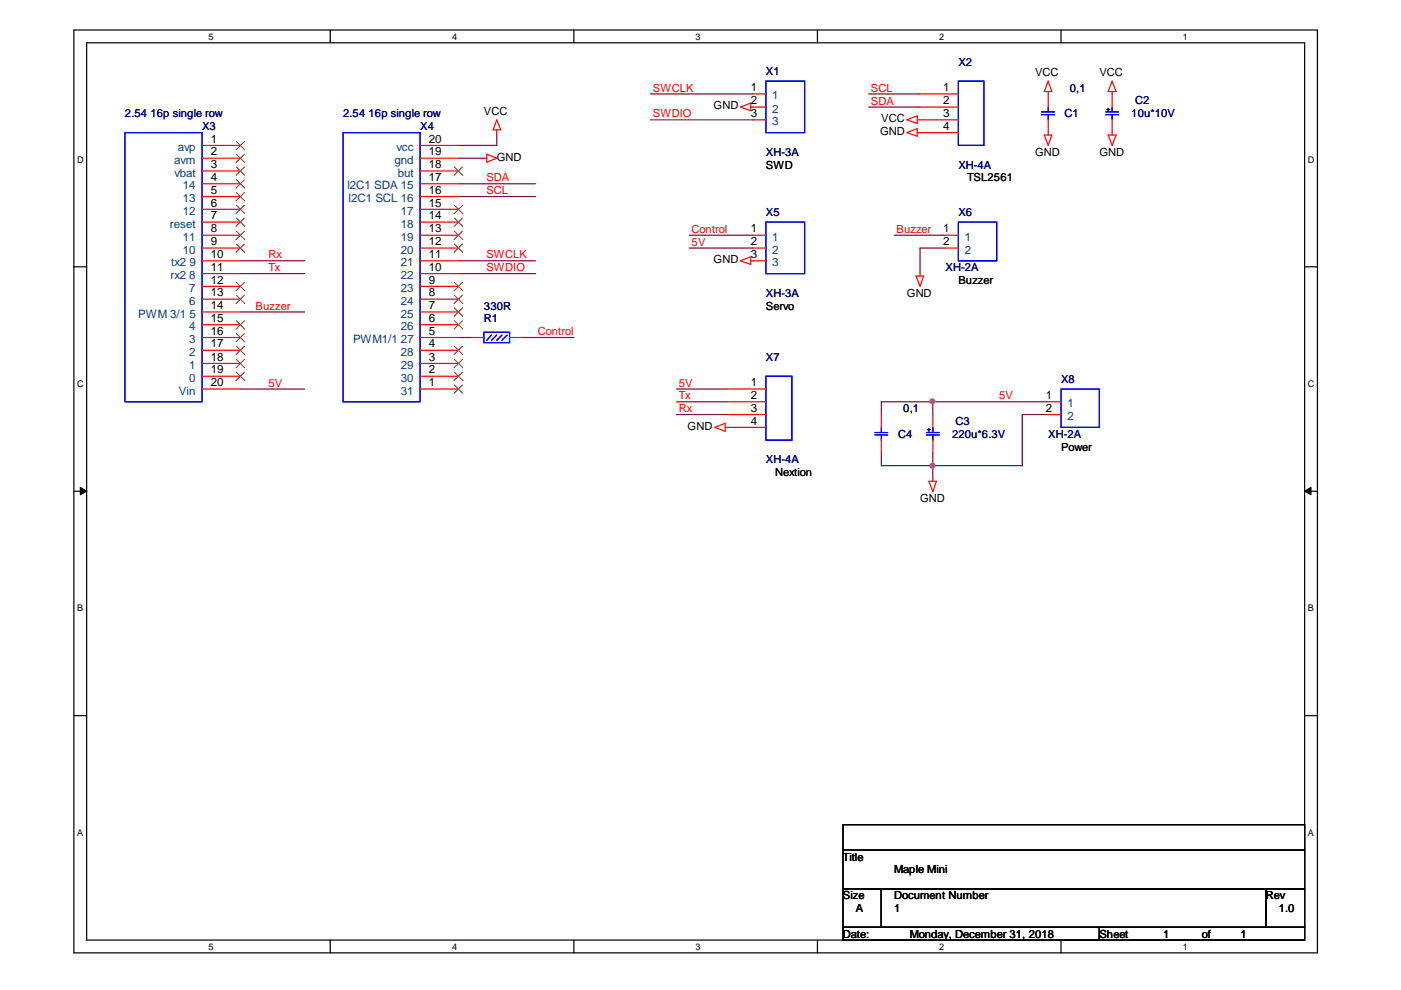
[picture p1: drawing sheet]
<svg xmlns="http://www.w3.org/2000/svg" width="297mm" height="210mm" viewBox="0 0 297 210" stroke-linecap="round" stroke-linejoin="round" font-family="sans-serif">
<path d="M15.7 6.4h263.6v195.6h-263.6zM18.4 9.1h258.2v190.2h-258.2z" fill="none" stroke="#000" stroke-width=".25"/>
<g fill="#fff">
<path d="M44.2 6.6h1.1v2.2h-1.1z"/>
<path d="M44.2 199.6h1.1v2.2h-1.1z"/>
</g>
<path d="M70 6.4v2.7M70 199.3v2.7" fill="none" stroke="#000" stroke-width=".25"/>
<g fill="#fff">
<path d="M95.8 6.6h1.1v2.2h-1.1z"/>
<path d="M95.8 199.6h1.1v2.2h-1.1z"/>
</g>
<path d="M121.7 6.4v2.7M121.7 199.3v2.7" fill="none" stroke="#000" stroke-width=".25"/>
<g fill="#fff">
<path d="M147.5 6.6h1.1v2.2h-1.1z"/>
<path d="M147.5 199.6h1.1v2.2h-1.1z"/>
</g>
<path d="M173.3 6.4v2.7M173.3 199.3v2.7" fill="none" stroke="#000" stroke-width=".25"/>
<g fill="#fff">
<path d="M199.1 6.6h1.1v2.2h-1.1z"/>
<path d="M199.1 199.6h1.1v2.2h-1.1z"/>
</g>
<path d="M225 6.4v2.7M225 199.3v2.7" fill="none" stroke="#000" stroke-width=".25"/>
<g fill="#fff">
<path d="M250.8 6.6h1.1v2.2h-1.1z"/>
<path d="M250.8 199.6h1.1v2.2h-1.1z"/>
<path d="M16.3 32.8h1.5v2.2h-1.5z"/>
<path d="M277.3 32.8h1.4v2.2h-1.4z"/>
<path d="M16.3 80.3h1.5v2.2h-1.5z"/>
<path d="M277.3 80.3h1.4v2.2h-1.4z"/>
</g>
<path d="M15.7 56.6h2.7M276.6 56.6h2.7" fill="none" stroke="#000" stroke-width=".25"/>
<g fill="#fff">
<path d="M16.3 127.9h1.3v2.2h-1.3z"/>
<path d="M277.3 127.9h1.3v2.2h-1.3z"/>
</g>
<path d="M15.7 104.2h2.7M276.6 104.2h2.7" fill="none" stroke="#000" stroke-width=".25"/>
<g fill="#000" stroke="#000" stroke-width=".21">
<path d="M17 103.3l1.4 .9-1.4 .7z" fill-rule="evenodd"/>
<path d="M276.6 104.2l1.4-.9v1.6z" fill-rule="evenodd"/>
</g>
<g fill="#fff">
<path d="M16.3 175.4h1.3v2.2h-1.3z"/>
<path d="M277.3 175.4h1.3v2.2h-1.3z"/>
</g>
<path d="M15.7 151.7h2.7M276.6 151.7h2.7M178.7 174.9h97.9v5.4h-97.9zM178.7 180.3h97.9v8.2h-97.9zM178.7 188.5h8.2v8.1h-8.2zM178.7 196.6h54.4v2.7h-54.4zM186.9 188.5h81.5v8.1h-81.5zM233.1 196.6h43.5v2.7h-43.5zM268.4 188.5h8.2v8.1h-8.2z" fill="none" stroke="#000" stroke-width=".25"/>
<g fill="none" stroke="#800040" stroke-width=".25">
<path d="M137.9 19.9h21.8M184.1 19.9h11M97.2 33.5h5.4M97.2 39h16.3M105.3 28.1v2.7h-8.1M137.9 25.4h21.8M184.1 22.7h11M51 55.3h13.6M51 58h13.6M97.2 55.3h16.3M97.2 58h16.3M97.2 41.7h16.3"/>
<path d="M146.1 49.9h13.6M146.1 52.6h13.6M189.6 49.9h10.9M200.5 52.6h-5.4v5.4M51 66.1h13.6M97.2 71.6h2.7M110.7 71.6h11M51 82.5h13.6M143.4 82.5h10.9M143.4 87.9h10.9M143.4 85.2h10.9M197.8 85.2v2.7"/>
<path d="M197.8 96v5.4M222.2 87.9h-5.5v10.8h-29.8v-2.7M222.2 85.2h-35.3v2.7"/>
</g>
<g fill="#f0f" stroke="#f0f" stroke-width=".25">
<circle cx="197.7" cy="85.1" r=".52"/>
<circle cx="197.7" cy="98.7" r=".52"/>
</g>
<g fill="none" stroke="#f00" stroke-width=".25">
<path d="M159.7 19.9h2.7M195.1 19.9h8.1M222.2 17.2l.8 2.2h-1.6zM222.2 19.4v3.3M235.8 17.2l.8 2.2h-1.7zM235.8 19.4v3.3M42.8 33.5h8.2M42.8 39h8.2M42.8 36.3h8.2M42.8 30.8h8.2M89.1 33.5h8.1M89.1 39h8.1"/>
<path d="M89.1 36.3h8.1M89.1 30.8h8.1M102.6 33.5h.6M103.2 32.7l2.1 .8-2.1 .9zM105.3 25.4l.9 2.1h-1.6zM105.3 27.5v.6M157 22.7l2.2-.8v1.6zM159.2 22.7h3.2M159.7 25.4h2.7M192.3 25.4l2.2-.8v1.6zM192.3 28.1l2.2-.8v1.6zM194.5 28.1h8.7"/>
<path d="M194.5 25.4h8.7M195.1 22.7h8.1M221.4 28.6h1.6l-.8 2.2zM222.2 25.4v3.2M234.9 28.6h1.7l-.8 2.2zM235.8 25.4v3.2M42.8 55.3h8.2M42.8 58h8.2M42.8 52.6h8.2M42.8 49.9h8.2M42.8 47.1h8.2M42.8 44.4h8.2"/>
<path d="M42.8 41.7h8.2M89.1 55.3h8.1M89.1 58h8.1M89.1 52.6h8.1M89.1 49.9h8.1M89.1 47.1h8.1M89.1 44.4h8.1M89.1 41.7h8.1M157 55.3l2.2-.8v1.6zM159.2 55.3h3.2M159.7 52.6h2.7M159.7 49.9h2.7"/>
<path d="M194.2 58.5h1.6l-.7 2.2zM195.1 58v.5M200.5 52.6h2.7M200.5 49.9h2.7M42.8 71.6h8.2M42.8 79.8h8.2M42.8 68.8h8.2M42.8 77.1h8.2M42.8 74.3h8.2M42.8 66.1h8.2M42.8 63.4h8.2M42.8 60.7h8.2"/>
<path d="M89.1 71.6h8.1M89.1 79.8h8.1M89.1 68.8h8.1M89.1 77.1h8.1M89.1 74.3h8.1M89.1 66.1h8.1M89.1 63.4h8.1M89.1 60.7h8.1M99.9 71.6h2.7M108 71.6h2.7M42.8 82.5h8.2M89.1 82.5h8.1"/>
<path d="M151.6 90.6l2.2-.8v1.7zM153.8 90.6h8.6M154.3 82.5h8.1M154.3 85.2h8.1M154.3 87.9h8.1M186.9 87.9v2.7M186.9 93.3v2.7M197.8 87.9v2.7M197.8 93.3v2.7M222.2 85.2h2.8M222.2 87.9h2.8M196.9 102h1.6l-.7 2.2z"/>
<path d="M197.8 101.4v.6"/>
</g>
<g fill="none" stroke="#00f" stroke-width=".25">
<path d="M162.4 17.2h8.2v10.9h-8.2zM203.2 17.2h5.4v13.6h-5.4zM26.5 28.1h16.3v57.1h-16.3zM72.7 28.1h16.4v57.1h-16.4zM220.8 24.3h2.8M220.8 23.7h2.8M222.2 22.7v1M222.2 24.3v1.1M234.4 24.3h2.8M234.4 23.7h2.8M234.7 23.2h.6M234.9 23v.5"/>
<path d="M235.8 22.7v1M235.8 24.3v1.1M162.4 47.1h8.2v10.9h-8.2zM203.2 47.1h8.1v8.2h-8.1zM102.6 70.5h5.4v2.2h-5.4zM104.2 71l-1 1.2M105.3 71l-1.1 1.2M106.4 71l-1.1 1.2M107.5 71l-1.1 1.2M162.4 79.8h5.5v13.5h-5.5zM185.5 92.2h2.7M185.5 91.7h2.7"/>
<path d="M186.9 90.6v1.1M186.9 92.2v1.1M196.4 92.2h2.7M196.4 91.7h2.7M196.7 91.1h.5M196.9 90.9v.6M197.8 90.6v1.1M197.8 92.2v1.1M225 82.5h8.1v8.1h-8.1z"/>
</g>
<g fill="none" stroke="#804000" stroke-width=".21">
<path d="M50.1 38.1l1.8 1.8M50.1 35.4l1.8 1.8M50.1 32.7l1.8 1.8M50.1 30l1.8 1.8M51.8 38.1l-1.8 1.8M51.8 35.4l-1.8 1.8M51.8 32.7l-1.8 1.8M51.8 30l-1.8 1.8M96.4 35.4l1.7 1.8M98 35.4l-1.7 1.8M50.1 59.9l1.8 1.8M50.1 51.7l1.8 1.8"/>
<path d="M50.1 49l1.8 1.8M50.1 46.2l1.8 1.8M50.1 43.5l1.8 1.8M50.1 40.8l1.8 1.8M51.8 59.9l-1.8 1.8M51.8 51.7l-1.8 1.8M51.8 49l-1.8 1.8M51.8 46.2l-1.8 1.8M51.8 43.5l-1.8 1.8M51.8 40.8l-1.8 1.8M96.4 59.9l1.7 1.8M96.4 51.7l1.7 1.8"/>
<path d="M96.4 49l1.7 1.8M96.4 46.2l1.7 1.8M96.4 43.5l1.7 1.8M98 59.9l-1.7 1.8M98 51.7l-1.7 1.8M98 49l-1.7 1.8M98 46.2l-1.7 1.8M98 43.5l-1.7 1.8M50.1 70.7l1.8 1.8M50.1 78.9l1.8 1.8M50.1 68l1.8 1.8M50.1 76.2l1.8 1.8"/>
<path d="M50.1 73.4l1.8 1.8M50.1 62.6l1.8 1.8M51.8 70.7l-1.8 1.8M51.8 78.9l-1.8 1.8M51.8 68l-1.8 1.8M51.8 76.2l-1.8 1.8M51.8 73.4l-1.8 1.8M51.8 62.6l-1.8 1.8M96.4 78.9l1.7 1.8M96.4 68l1.7 1.8M96.4 76.2l1.7 1.8M96.4 73.4l1.7 1.8"/>
<path d="M96.4 65.3l1.7 1.8M96.4 62.6l1.7 1.8M98 78.9l-1.7 1.8M98 68l-1.7 1.8M98 76.2l-1.7 1.8M98 73.4l-1.7 1.8M98 65.3l-1.7 1.8M98 62.6l-1.7 1.8M96.4 81.6l1.7 1.8M98 81.6l-1.7 1.8"/>
</g>
<g font-size="2.5">
<text x="159.2" y="19.3">1</text>
<text x="159.2" y="22.1">2</text>
<text x="200" y="19.3">1</text>
<text x="200" y="22.1">2</text>
<text x="159.2" y="24.8">3</text>
<text x="200" y="24.8">3</text>
<text x="200" y="27.5">4</text>
<text x="44.7" y="35.7">3</text>
<text x="44.7" y="32.9">2</text>
<text x="44.7" y="30.2">1</text>
<text x="90.9" y="35.7">18</text>
<text x="90.9" y="32.9">19</text>
<text x="90.9" y="30.2">20</text>
<text x="44.7" y="41.1">5</text>
<text x="44.7" y="38.4">4</text>
<text x="90.9" y="41.1">16</text>
<text x="90.9" y="38.4">17</text>
<text x="44.7" y="46.5">7</text>
<text x="44.7" y="43.8">6</text>
<text x="90.9" y="46.5">14</text>
<text x="90.9" y="43.8">15</text>
<text x="44.7" y="52">9</text>
<text x="44.7" y="49.3">8</text>
<text x="90.9" y="52">12</text>
<text x="90.9" y="49.3">13</text>
<text x="159.2" y="49.3">1</text>
<text x="159.2" y="52">2</text>
<text x="200" y="49.3">1</text>
<text x="200" y="52">2</text>
<text x="44.7" y="57.4">11</text>
<text x="44.7" y="54.7">10</text>
<text x="90.9" y="57.4">10</text>
<text x="90.9" y="54.7">11</text>
<text x="159.2" y="54.7">3</text>
<text x="44.7" y="65.5">14</text>
<text x="44.7" y="62.8">13</text>
<text x="44.7" y="60.1">12</text>
<text x="90.9" y="65.5">7</text>
<text x="90.9" y="62.8">8</text>
<text x="90.9" y="60.1">9</text>
<text x="44.7" y="71">16</text>
<text x="44.7" y="68.3">15</text>
<text x="90.9" y="71">5</text>
<text x="90.9" y="68.3">6</text>
<text x="44.7" y="76.5">18</text>
<text x="44.7" y="73.7">17</text>
<text x="90.9" y="76.5">3</text>
<text x="90.9" y="73.7">4</text>
<text x="44.7" y="81.9">20</text>
<text x="44.7" y="79.2">19</text>
<text x="90.9" y="81.9">1</text>
<text x="90.9" y="79.2">2</text>
<text x="159.2" y="81.9">1</text>
<text x="159.2" y="84.6">2</text>
<text x="159.2" y="87.3">3</text>
<text x="221.7" y="84.6">1</text>
<text x="221.7" y="87.3">2</text>
<text x="159.2" y="90">4</text>
</g>
<g font-size="2.5" fill="#004080">
<text x="163.7" y="21.1">1</text>
<text x="163.7" y="23.9">2</text>
<text x="163.7" y="26.6">3</text>
<text x="36.9" y="34.7">avm</text>
<text x="37.7" y="32">avp</text>
<text x="83.7" y="34.7">gnd</text>
<text x="84.1" y="32">vcc</text>
<text x="37" y="37.4">vbat</text>
<text x="38.8" y="40.1">14</text>
<text x="73.6" y="40.1">I2C1 SDA 15</text>
<text x="84.3" y="37.4">but</text>
<text x="38.8" y="45.6">12</text>
<text x="38.8" y="42.9">13</text>
<text x="73.8" y="42.9">I2C1 SCL 16</text>
<text x="85" y="45.6">17</text>
<text x="36" y="48.3">reset</text>
<text x="38.8" y="53.8">10</text>
<text x="38.8" y="51.1">11</text>
<text x="85" y="53.8">20</text>
<text x="85" y="51.1">19</text>
<text x="85" y="48.3">18</text>
<text x="163.7" y="51.1">1</text>
<text x="163.7" y="53.8">2</text>
<text x="204.6" y="51.1">1</text>
<text x="204.6" y="53.8">2</text>
<text x="36.2" y="59.2">rx2</text>
<text x="36.3" y="56.5">tx2</text>
<text x="40.1" y="59.2">8</text>
<text x="40.1" y="56.5">9</text>
<text x="85" y="59.2">22</text>
<text x="85" y="56.5">21</text>
<text x="163.7" y="56.5">3</text>
<text x="40.1" y="64.6">6</text>
<text x="40.1" y="61.9">7</text>
<text x="85" y="64.6">24</text>
<text x="85" y="61.9">23</text>
<text x="29.3" y="67.3">PWM 3/1</text>
<text x="40.1" y="70">4</text>
<text x="40.1" y="67.3">5</text>
<text x="85" y="70">26</text>
<text x="85" y="67.3">25</text>
<text x="40.1" y="72.7">3</text>
<text x="40.1" y="75.5">2</text>
<text x="74.8" y="72.7">PWM1/1</text>
<text x="85" y="75.5">28</text>
<text x="85" y="72.7">27</text>
<text x="37.9" y="83.7">Vin</text>
<text x="40.1" y="81">0</text>
<text x="40.1" y="78.2">1</text>
<text x="85" y="83.7">31</text>
<text x="85" y="81">30</text>
<text x="85" y="78.2">29</text>
<text x="226.3" y="86.4">1</text>
<text x="226.3" y="89.1">2</text>
</g>
<g font-size="2.4" fill="#000080">
<text x="162.4" y="15.9">X1</text>
<text x="203.2" y="14">X2</text>
<text x="226.8" y="19.4">0,1</text>
<text x="240.7" y="22.1">C2</text>
<text x="26.5" y="24.9">2.54</text>
<text x="31.9" y="24.9">16p single row</text>
<text x="42.8" y="27.6">X3</text>
<text x="72.7" y="24.9">2.54</text>
<text x="78.1" y="24.9">16p single row</text>
<text x="89.1" y="27.6">X4</text>
<text x="225.7" y="24.9">C1</text>
<text x="239.9" y="24.9">10u*10V</text>
<text x="162.4" y="33">XH-3A</text>
<text x="203.2" y="35.7">XH-4A</text>
<text x="162.4" y="45.8">X5</text>
<text x="203.2" y="45.8">X6</text>
<text x="200.5" y="57.5">XH-2A</text>
<text x="102.6" y="65.6">330R</text>
<text x="162.4" y="62.9">XH-3A</text>
<text x="102.6" y="68.3">R1</text>
<text x="162.4" y="76.5">X7</text>
<text x="225" y="81.1">X8</text>
<text x="191.5" y="87.4">0,1</text>
<text x="190.4" y="92.8">C4</text>
<text x="201.8" y="92.8">220u*6.3V</text>
<text x="202.6" y="90.1">C3</text>
<text x="222.2" y="92.8">XH-2A</text>
<text x="162.4" y="98.2">XH-4A</text>
</g>
<g font-size="2.4">
<text x="219.5" y="16.2">VCC</text>
<text x="233.1" y="16.2">VCC</text>
<text x="151.3" y="23.2">GND</text>
<text x="102.6" y="24.3">VCC</text>
<text x="186.6" y="28.6">GND</text>
<text x="186.9" y="25.9">VCC</text>
<text x="105.3" y="34.1">GND</text>
<text x="162.4" y="35.7">SWD</text>
<text x="219.5" y="33">GND</text>
<text x="233.1" y="33">GND</text>
<text x="205.1" y="38.5">TSL2561</text>
<text x="151.3" y="55.8">GND</text>
<text x="162.4" y="65.6">Servo</text>
<text x="192.3" y="62.9">GND</text>
<text x="203.2" y="60.2">Buzzer</text>
<text x="145.8" y="91.2">GND</text>
<text x="225" y="95.5">Power</text>
<text x="164.3" y="100.9">Nextion</text>
<text x="195.1" y="106.4">GND</text>
<text x="178.7" y="182.5">Title</text>
<text x="189.6" y="185.2">Maple Mini</text>
<text x="178.7" y="190.7">Size</text>
<text x="189.6" y="190.7">Document Number</text>
<text x="268.4" y="190.7">Rev</text>
<text x="181.4" y="193.4">A</text>
<text x="189.6" y="193.4">1</text>
<text x="271.1" y="193.4">1.0</text>
<text x="178.7" y="198.8">Date:</text>
<text x="192.9" y="198.8">Monday, December 31, 2018</text>
<text x="233.1" y="198.8">Sheet</text>
<text x="246.6" y="198.8">1</text>
<text x="254.8" y="198.8">of</text>
<text x="263" y="198.8">1</text>
</g>
<g font-size="2.4" fill="#f00">
<text x="138.4" y="19.4">SWCLK</text>
<text x="184.7" y="22.2">SDA</text>
<text x="184.7" y="19.4">SCL</text>
<text x="138.4" y="24.9">SWDIO</text>
<text x="103.1" y="38.5">SDA</text>
<text x="103.1" y="41.2">SCL</text>
<text x="146.6" y="49.4">Control</text>
<text x="146.6" y="52.1">5V</text>
<text x="190.1" y="49.4">Buzzer</text>
<text x="56.9" y="54.8">Rx</text>
<text x="56.9" y="57.5">Tx</text>
<text x="103.1" y="54.8">SWCLK</text>
<text x="103.1" y="57.5">SWDIO</text>
<text x="54.2" y="65.6">Buzzer</text>
<text x="114" y="71">Control</text>
<text x="56.9" y="82">5V</text>
<text x="143.9" y="82">5V</text>
<text x="143.9" y="87.4">Rx</text>
<text x="143.9" y="84.7">Tx</text>
<text x="211.8" y="84.7">5V</text>
</g>
<g font-size="1.9">
<text x="44.2" y="8.4">5</text>
<text x="95.8" y="8.4">4</text>
<text x="147.5" y="8.4">3</text>
<text x="199.1" y="8.4">2</text>
<text x="250.8" y="8.4">1</text>
<text x="16.3" y="34.6">D</text>
<text x="277.3" y="34.6">D</text>
<text x="16.3" y="82.1">C</text>
<text x="277.3" y="82.1">C</text>
<text x="16.3" y="129.6">B</text>
<text x="277.3" y="129.6">B</text>
<text x="16.3" y="177.2">A</text>
<text x="277.3" y="177.2">A</text>
<text x="44.2" y="201.4">5</text>
<text x="95.8" y="201.4">4</text>
<text x="147.5" y="201.4">3</text>
<text x="199.1" y="201.4">2</text>
<text x="250.8" y="201.4">1</text>
</g>
</svg>
